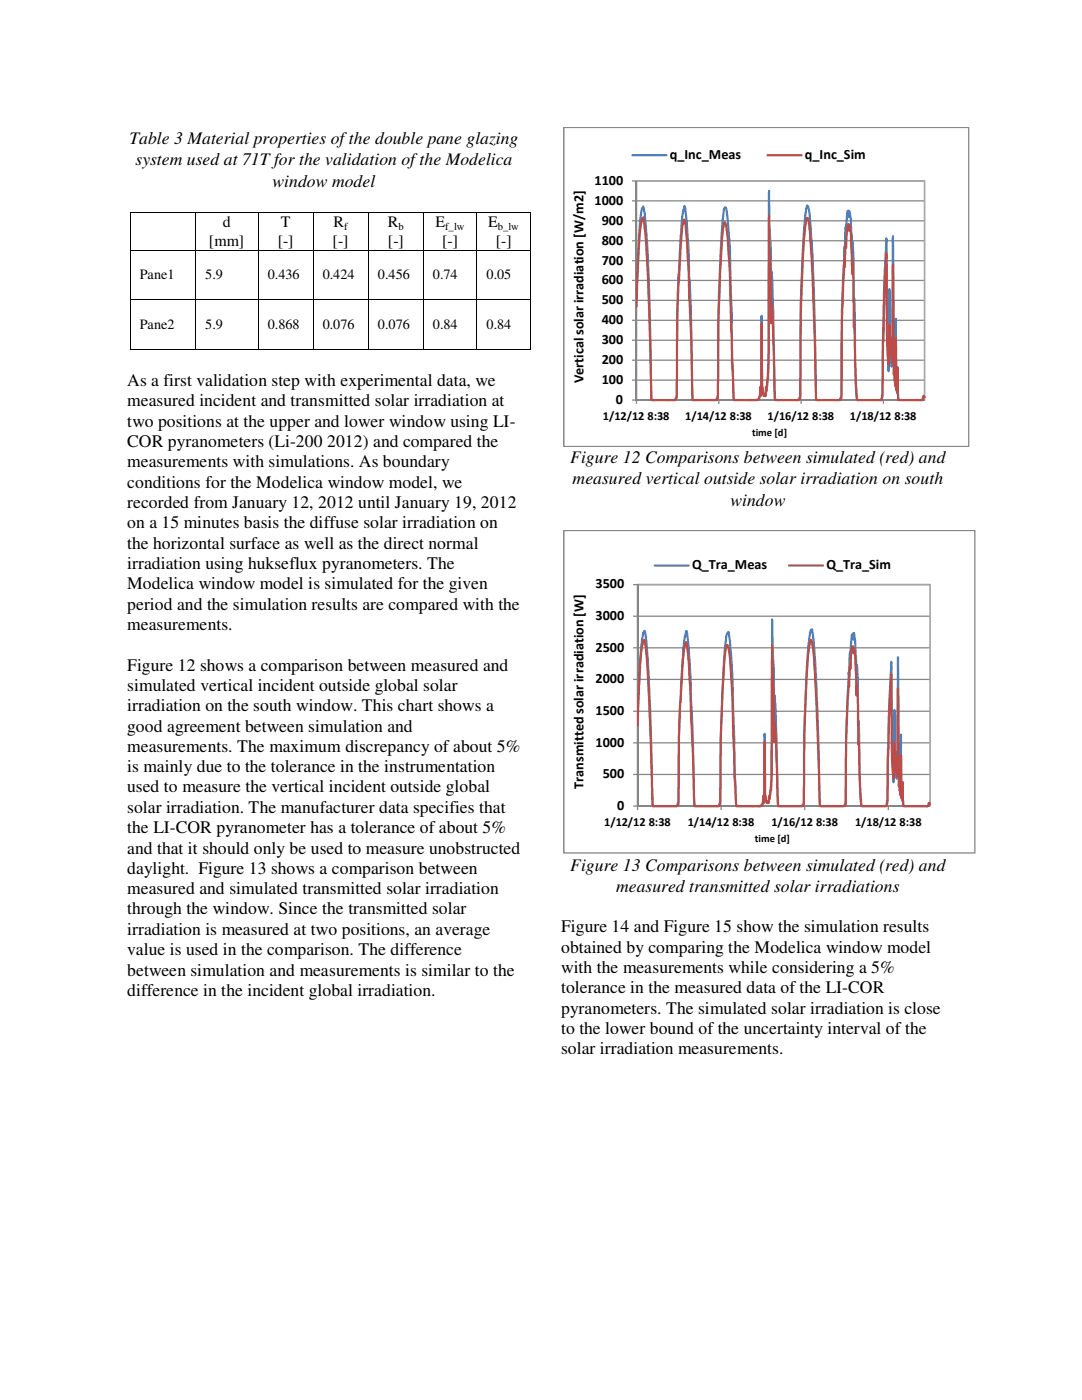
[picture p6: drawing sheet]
<svg xmlns="http://www.w3.org/2000/svg" width="216mm" height="279mm" viewBox="0 0 216 279" stroke-linecap="round" stroke-linejoin="round" font-family="sans-serif">
<g fill="#000">
<path d="M25.9 42.3h.2v.2h-.2zM25.9 49.8h.2v.2h-.2zM25.9 59.7h.2v.2h-.2zM39 42.3h.2v.2h-.2zM39 49.8h.2v.2h-.2zM39 59.7h.2v.2h-.2zM51.4 42.3h.2v.2h-.2zM51.4 49.8h.2v.2h-.2zM51.4 59.7h.2v.2h-.2zM62.4 42.3h.2v.2h-.2zM62.4 49.8h.2v.2h-.2zM62.4 59.7h.2v.2h-.2z"/>
<path d="M73.4 42.3h.2v.2h-.2zM73.4 49.8h.2v.2h-.2zM73.4 59.7h.2v.2h-.2zM84.4 42.3h.1v.2h-.1zM84.4 49.8h.1v.2h-.1zM84.4 59.7h.1v.2h-.1zM95.1 42.3h.1v.2h-.1zM95.1 49.8h.1v.2h-.1zM95.1 59.7h.1v.2h-.1zM105.7 42.3h.2v.2h-.2zM105.7 49.8h.2v.2h-.2zM105.7 59.7h.2v.2h-.2z"/>
<path d="M25.9 69.6h.2v.2h-.2zM39 69.6h.2v.2h-.2zM51.4 69.6h.2v.2h-.2zM62.4 69.6h.2v.2h-.2zM73.4 69.6h.2v.2h-.2zM84.4 69.6h.1v.2h-.1zM95.1 69.6h.1v.2h-.1zM105.7 69.6h.2v.2h-.2z"/>
</g>
<g fill="none" stroke="#000" stroke-width=".2">
<path d="M26 42.5v7.3M26 50v9.7M26 59.9v9.7M26.1 42.4h12.9M26.1 49.9h12.9M26.1 59.8h12.9M39.1 42.5v7.3M39.1 50v9.7M39.1 59.9v9.7M39.2 42.4h12.2M39.2 49.9h12.2M39.2 59.8h12.2"/>
<path d="M51.5 42.5v7.3M51.5 50v9.7M51.5 59.9v9.7M51.6 42.4h10.8M51.6 49.9h10.8M51.6 59.8h10.8M62.5 42.5v7.3M62.5 50v9.7M62.5 59.9v9.7M62.6 42.4h10.8M62.6 49.9h10.8M62.6 59.8h10.8"/>
<path d="M73.5 42.5v7.3M73.5 50v9.7M73.5 59.9v9.7M73.6 42.4h10.8M73.6 49.9h10.8M73.6 59.8h10.8M84.5 42.5v7.3M84.5 50v9.7M84.5 59.9v9.7M84.5 42.4h10.6M84.5 49.9h10.6M84.5 59.8h10.6"/>
<path d="M95.2 42.5v7.3M95.2 50v9.7M95.2 59.9v9.7M95.2 42.4h10.5M95.2 49.9h10.5M95.2 59.8h10.5M105.8 42.5v7.3M105.8 50v9.7M105.8 59.9v9.7M26.1 69.7h12.9M39.2 69.7h12.2M51.6 69.7h10.8"/>
<path d="M62.6 69.7h10.8M73.6 69.7h10.8M84.5 69.7h10.6M95.2 69.7h10.5"/>
</g>
<g fill="#fff">
<path d="M112.5 25.4h80.8v63.7h-80.8z" fill-rule="evenodd"/>
<path d="M127 36.1h57.5v43.8h-57.5z" fill-rule="evenodd"/>
</g>
<path d="M127 75.7h57.5v.3h-57.5zM127 71.8h57.5v.2h-57.5zM127 67.8h57.5v.2h-57.5zM127 63.8h57.5v.3h-57.5zM127 59.8h57.5v.3h-57.5zM127 55.8h57.5v.3h-57.5zM127 51.9h57.5v.3h-57.5zM127 47.9h57.5v.3h-57.5zM127 43.9h57.5v.3h-57.5zM127 40h57.5v.2h-57.5zM127 36h57.5v.2h-57.5z" fill="#868686"/>
<path d="M126.9 36h57.7v44h-57.7zM127 36.3l.2-.2v43.7l-.2-.1h57.5l-.2 .1v-43.7l.2 .2z" fill="#a6a6a6"/>
<path d="M127 36.1v43.7" fill="none" stroke="#868686" stroke-width=".25"/>
<path d="M126.1 79.7h.9v.3h-.9zM126.1 75.7h.9v.3h-.9zM126.1 71.8h.9v.2h-.9zM126.1 67.8h.9v.2h-.9zM126.1 63.8h.9v.3h-.9zM126.1 59.8h.9v.3h-.9zM126.1 55.8h.9v.3h-.9zM126.1 51.9h.9v.3h-.9zM126.1 47.9h.9v.3h-.9zM126.1 43.9h.9v.3h-.9zM126.1 40h.9v.2h-.9zM126.1 36h.9v.2h-.9z" fill="#868686"/>
<path d="M127 79.8h57.5" fill="none" stroke="#868686" stroke-width=".25"/>
<path d="M126.9 79.8h.2v.8h-.2zM143.3 79.8h.3v.8h-.3zM159.7 79.8h.3v.8h-.3zM176.1 79.8h.3v.8h-.3z" fill="#868686"/>
<g fill="#4a7ebb">
<path d="M128.1 41.1h.5l.2 1.2 .6 6.8 .4 11.6 .4 19-.1-.1 4.5 .1 .2-.7 .2-20.3 .6-11.7 .4-4.5a.54 .54 0 0 1 .4-.7l.2 .3-.4 .1 .1-.8a.34 .34 0 0 1 .3-.4 .34 .34 0 0 1 .3 .4l.4 3.4 .4 6.1v4.3l.4 7.2 .3 17.3-.1-.1h4.6l-.1 .1 .2-.7 .2-19.9 .5-11.4 .5-5.9a.49 .49 0 0 1 .6-.6l.3 .3 .2 1.4 .6 7 .4 21.4 .4 8.4-.2-.1h4.6l.3-.2-.1 .1 .1-.4 .1-1.2a.25 .25 0 0 1 .3-.2 .25 .25 0 0 1 .2 .3v.9l-.3-.1-.1 .1 .2-15.9a.21 .21 0 0 1 .2-.2 .21 .21 0 0 1 .2 .2l.1 14.8-.3-.2-.1 .1 .1-.2a.59 .59 0 0 1 .4 .8l.2 .6h-.3a.31 .31 0 0 1 .3-.4 .31 .31 0 0 1 .3 .4h-.3l-.1 .1 .1-1.2a.23 .23 0 0 1 .2-.3 .23 .23 0 0 1 .3 .3v.3l-.1-.1-.3 .1 .4-2.5v-1.3l.2-36.4 .4 .2v6.8l.3 4.6 .1 11.5h-.4v-6.6l.1-.4h.2l.2 .1 .1 2.3 .6 23.3-.1-.1h4.5l-.1 .1 .3-.6 .1-18.6 .4-10.7 .5-6.9a3.7 3.7 0 0 1 .5-2.1l.5 .3 .2 1.2 .5 6.6 .5 13 .4 17.8-.1-.1h4.5l-.1 .1 .3-.7 .1-17.2 .5-12.7a.25 .25 0 0 1 .3 0 .25 .25 0 0 1 .1 .3l.1 1h-.4l.1-4.8 .1-.5h.3l.1 .5h-.4l.3-3.5 .5-.3 .2 .4v1.1l-.3-.2-.1 .2 .1-1 .2-.2 .3 .1v.4l.4 4.4v4.2l-.3-.1-.1 .1 .1-2.9 .2-.3 .2 .2 .2 2 .1 10.2h-.4v-.8l.1-.2h.3l.1 .2v1l.2 15.9 .3 3.2-.1-.1h4.7l-.2 .1 .3-1.4 .2-12.9a.41 .41 0 0 1 .4 .5l-.4 .1v-7.6l.5-10.6 .2-.4 .3 .1 .1 18.2 .3 8.2v.1h-.4l.1-2.6v-13.7l.3-.2 .2 .6 .1 14.3-.3-.1 .1-4.9a.22 .22 0 0 1 .2-.2 .22 .22 0 0 1 .2 .2l.1 5.8-.1-.2-.3 .1v-.2l.2-3.5v-21.9l.1-.5 .2-.1 .2 .2v1.7l.1 22.7 .4 3.7v.5l-.5 .1 .1-12.1 .1-.2 .4 .1v12.4l.2 2.4-.3-.1-.1 .1 .1-5 .2-.3 .2 .2 .2 6.3-.2-.1 .3 .2-.1-.1h4.4l.1 .1v.3l-4.5 .1-.4-.3-.2-6.5h.4l-.1 5.1-.1 .3-.3-.2-.2-2.5v-12.4h.4l-.1 12.1-.2 .3-.3-.2-.3-4.3-.1-24.3v.1l.4-.1-.1 22.2-.2 3.8a.24 .24 0 0 1-.2 .2 .24 .24 0 0 1-.2-.2l-.1-5.8h.4l-.1 5-.3 .2-.2-.2-.1-1.4-.1-13.3h.5l-.1 15.8-.1 .6-.2 .2-.2-.2-.1-.4-.2-5.6-.1-20.5 .3 .1 .1-.1v.2l-.5 9.1-.2 9.2-.1 .1-.2-.2-.1-.4h.4l-.1 13.1-.2 1.1-.4 .3h-4.5l-.3-.2-.4-3.4-.2-16.2v-.7h.4l-.1 .9-.3 .2-.2-.5v-8.7l-.2-3.1v-.1h.4v3l-.3 .1-.2-.1v-4.3l-.2-3.1-.3-1.5 .4-.1v1a.24 .24 0 0 1-.2 .2 .24 .24 0 0 1-.3-.2l-.1-1.2 .1 .1h.3l-.4 .1 .2-.2-.2 3.3-.2 .5-.3-.1v-.5l.1 .2 .3-.2v.2l-.2 5-.3 .2-.2-.5v-.9l.1 .1 .3-.1v.6l-.5 11.9-.1 17.4-.3 .7-.3 .2h-4.4l-.5-.3-.3-16.3-.3-11.3-.5-7.7-.3-2.5-.2-.7 .2 .1-.2-.1-.1-.2h.3l-.3 2.2-.3 3.6-.6 13.6-.1 18.7-.3 .7-.3 .2-4.6-.1-.3-.2v-.3l-.4-21.5-.2-3.6v-.2l.2 .2 .2-.2-.1 6.8-.4 .1-.1-.3v-11.3l-.3-4.6-.1-6.8h.5v.2l-.1 32.8-.1 4.5-.3 2.5a.24 .24 0 0 1-.3 .3 .24 .24 0 0 1-.2-.3v-.2h.3v-.1v1.2a.28 .28 0 0 1-.1 .2 .28 .28 0 0 1-.3 0l-.2-.4h.4l-.1 .2a.31 .31 0 0 1-.4 .2 .31 .31 0 0 1-.2-.3l-.2-1.2h.5l-.3 .3-.3-.1v-14.9h.4l-.2 16-.1 .2-.3-.1-.1-1.2h.4l-.1 1.2-.1 .5-.4 .4-4.4 .1a.56 .56 0 0 1-.7-.6l-.7-29.6-.6-6.6-.2-1.6-.2-.2h.3l-.5 4.2-.7 13.5-.1 19.8-.3 .8-.3 .3h-4.6l-.3-.3-.3-17.4-.4-7.2-.1-4.3-.3-6.3-.5-3.4h.4l-.2 1.1a.25 .25 0 0 1-.3 .1 .25 .25 0 0 1-.2-.3l.3 .1 .1-.2-.5 5.1-.6 11.6-.2 20.3-.2 .8-.3 .3h-4.6l-.3-.2v-.5l-.6-23.7-.5-10.2-.5-4.1h.2l.1-.1-.1 .4h-.3l.2-.1-.5 4.9-.6 12.7v.2h-.3l.2-9.1 .3-5.1 .4-3.2a.46 .46 0 0 1 .4-.6h-.2z"/>
<path d="M184.1 79l.2-.1 .4 .3-.3 .2-.3-.2h.3l-.1 .6-.3 .2a.26 .26 0 0 1-.3 0 .26 .26 0 0 1 0-.3l.2-.1z"/>
</g>
<g fill="#be4b48">
<path d="M128 43.4h.3h-.2a.32 .32 0 0 1 .4-.2 .32 .32 0 0 1 .2 .5l.5 5.6 .3 6.8 .7 23.7-.2-.2 4.6 .1 .2-.3 .1-15.6 .2-6.5 .8-11.7 .2-1.2 .3-.2 .2 .3h-.4l.1-.7 .2-.2 .3 .2 .2 .8 .6 8.5 .8 26.7-.2-.2h4.7l.2-.3v-15.2l.4-9.6 .4-7.7 .3-2.3 .3-.3 .3 .1h-.3a.46 .46 0 0 1 .6 .5l.4 3.2 .3 6.3 .5 18.1 .3 7.4-.1-.2h4.7h-.2l.3-.1 .2-.5v-1.9l.2-.1 .2 .1 .1 1.8h-.4l.2-14.5 .2-.2 .2 .2v1.4l.1 11.2 .3 1.8h-.3a.3 .3 0 0 1 .3-.3 .3 .3 0 0 1 .3 .4l-.4 .1 .1-1.7a.24 .24 0 0 1 .2-.2 .24 .24 0 0 1 .3 .2v.6l-.2-.2-.2 .2 .4-5.3 .1-29.2v-.4l.3-.2 .2 .2v6.6l.3 5.4 .1 9.5h-.4l.1-4.3a.27 .27 0 0 1 .3-.1 .27 .27 0 0 1 .1 .4l.7 19.3-.2-.2h4.7l-.1 .1 .2-.3 .1-16.7 .4-11.3 .4-5.2 .3-2.6a.4 .4 0 0 1 .6-.3 .4 .4 0 0 1 .2 .6l.4 3.1 .4 8 .8 24.8-.2-.2 4.6 .1 .2-.2 .1-15.2 .5-12.5a.26 .26 0 0 1 .3-.1 .26 .26 0 0 1 .1 .3l.1 1.2h-.4l.1-4.5 .2-.4 .3 .3v.8l-.1-.1-.3 .1 .3-4.5a.28 .28 0 0 1 .3-.3 .28 .28 0 0 1 .3 .3l-.4 .1v-.3a.24 .24 0 0 1 .3-.2 .24 .24 0 0 1 .2 .3v1.2l-.2-.2-.2 .2 .1-.9 .3-.2 .2 .3 .2 1.5 .2 8h-.4l.1-2.5a.22 .22 0 0 1 .2-.1 .22 .22 0 0 1 .2 .1l.2 3.5 .1 9.6h-.4v-.7l.3-.3 .2 .2 .1 7.7 .4 7.5-.1-.1 4.8 .1-.2 .1 .2-.8 .1-11a.24 .24 0 0 1 .3-.2 .24 .24 0 0 1 .1 .3l-.3 .1v-1.4l.1-7.1 .4-8.9a.29 .29 0 0 1 .1-.4 .29 .29 0 0 1 .3 0l.2 16.6 .3 5.7-.4 .1 .1-8.1 .3-.2 .2 .2 .1 6.3h-.3l.2-3.3a.26 .26 0 0 1 .3 0 .26 .26 0 0 1 .1 .3v3.2h-.4a.26 .26 0 0 1 .2-.3 .26 .26 0 0 1 .3 .2l.1 1.1-.1-.1-.4 .2 .1-19.1 .1-.5 .2-.1 .2 .2v2.3l.2 19.6-.4-.2-.1 .2 .1-.5 .2-.2 .2 .2 .1 1.8h-.4l.1-.4 .2-.2 .2 .2 .1 1v.5h-.5l.1-9.7 .3-.2 .2 .2 .1 10.5-.3-.2-.2 .2 .2-.8h.3l.1 .5-.4 .1 .1-4.3 .2-.2 .2 .2 .2 6.4-.2-.2h4.6l.1 .1v.3h-4.9l-.2-1.4v-5.2h.4l-.1 4.3a.3 .3 0 0 1-.4 .1 .3 .3 0 0 1-.1-.4l.5-.1-.1 .7-.2 .1-.2-.1-.1-.5v-10.1h.4l-.1 9.6a.25 .25 0 0 1-.1 .3 .25 .25 0 0 1-.4-.2v-1.5l.3 .2 .1-.2-.1 .4a.24 .24 0 0 1-.2 .3 .24 .24 0 0 1-.2-.3l-.1-1.8h.4v.6l-.4 .1-.1-.2-.1-21.8 .4-.1-.1 18.7v.8l-.3 .2-.2-.2v-1.2l.4 .1a.26 .26 0 0 1-.2 .3 .26 .26 0 0 1-.3-.2l-.1-3.4v.1l.4-.1-.1 2.8v.3l-.2 .2-.3-.2v-.6l-.2-5.7 .4 .2 .1-.2-.2 8.2a.22 .22 0 0 1-.3 .1 .22 .22 0 0 1-.1-.2l-.4-5.8v-16.5l.3 .2 .1-.2v.2l-.5 9-.1 8.5a.23 .23 0 0 1-.3 .2 .23 .23 0 0 1-.2-.3l.4-.1-.1 11.3a.67 .67 0 0 1-.6 .8h-4.6l-.3-.3-.4-7.6-.1-7v-.6l.2 .1 .2-.1-.2 .9h-.3l-.1-.4v-9.4l-.2-3.4h.4v2.4l-.4 .2-.1-.2-.2-8-.3-1.5 .2 .1 .2-.2v.9l-.3 .3-.2-.2-.1-1.3h.4v.2a.24 .24 0 0 1-.3 .2 .24 .24 0 0 1-.2-.3l.3 .1-.2 4.2-.1 .4-.2 .1-.2-.2-.1-.9h.5l-.2 4-.1 .8-.3-.1-.1-1.4h.4v.4l-.5 12-.1 15.2-.3 .5-4.9 .1-.3-.2-.6-23.9-.6-9.5-.2-1.7-.2-1.2h.2l-.4 2.2-.4 5.7-.4 11.2-.1 16.9-.4 .5h-4.9l-.2-.2-.4-16.7-.2-2.9 .3 .2 .1-.2-.1 4.3a.27 .27 0 0 1-.3 0 .27 .27 0 0 1-.2-.3v-9.3l-.3-5.4-.1-6.5h.5l-.1 27.6-.2 4.5-.3 2.9a.35 .35 0 0 1-.4-.5v-.2l.3 .1v-.1v1.5a.32 .32 0 0 1-.4 .3 .32 .32 0 0 1-.2-.5l.2 .2 .1-.2a.34 .34 0 0 1-.3 .5 .34 .34 0 0 1-.3-.5l-.3-1.7v-12.5h.4l-.2 14.5-.2 .2-.2-.2-.1-1.8h.4l-.1 2-.2 .6-.3 .2-4.9 .1-.2-.4-.4-7.3-.5-19.8-.4-5.6-.4-2.5 .3 .1-.2 .1-.2-.2h.3l-.5 3.9-.6 15.7-.1 15.4-.6 .6-4.9-.1-.8-26.9-.4-5.6-.4-3.6 .1 .1 .2-.1v.3l-.2 .6h-.2l-.2-.3 .2 .2 .2-.2-.5 4.6-.6 11.6-.1 18.7-.5 .7h-4.8l-.2-.2-.7-23.8-.3-6.8-.6-5.8h.3l-.2 .3h-.2l.2-.1-.3 1.6-.4 4.7-.4 11.2v.1h-.3l.1-5.8 .2-5.5 .4-5.1z"/>
<path d="M184.1 78.8l.4 .1 .1 .3-.2-.1 .3 .1v.2l-.3 .1-.3-.4 .2 .1 .1-.1v.7l-.2 .2a.34 .34 0 0 1-.5-.3l.3-.1-.1 .1z"/>
</g>
<path d="M126 30.8h7l.2 .2-.2 .2h-6.8l-.2-.1z" fill="#4a7ebb"/>
<path d="M153 30.8h6.9l.2 .2-.2 .2h-6.7l-.2-.1z" fill="#be4b48"/>
<path d="M112.4 25.4h81v63.7h-81zM112.6 25.4v63.7l-.1-.1h80.8l-.1 .1v-63.7l.1 .2h-80.8z" fill="#868686"/>
<g fill="#fff">
<path d="M112.5 105.8h82.1v64.5h-82.1z" fill-rule="evenodd"/>
<path d="M127.2 116.7h58.4v44.2h-58.4z" fill-rule="evenodd"/>
</g>
<path d="M127.2 154.4h58.4v.3h-58.4zM127.2 148.1h58.4v.3h-58.4zM127.2 141.8h58.4v.3h-58.4zM127.2 135.5h58.4v.2h-58.4zM127.2 129.2h58.4v.2h-58.4zM127.2 122.9h58.4v.2h-58.4zM127.2 116.5h58.4v.3h-58.4z" fill="#868686"/>
<path d="M127.1 116.6h58.6v44.4h-58.6zM127.2 116.8l.2-.1v44.2l-.2-.2h58.4l-.2 .2v-44.2l.2 .1z" fill="#a6a6a6"/>
<path d="M127.2 116.7v44.2" fill="none" stroke="#868686" stroke-width=".25"/>
<path d="M126.3 160.7h.9v.3h-.9zM126.3 154.4h.9v.3h-.9zM126.3 148.1h.9v.3h-.9zM126.3 141.8h.9v.3h-.9zM126.3 135.5h.9v.2h-.9zM126.3 129.2h.9v.2h-.9zM126.3 122.9h.9v.2h-.9zM126.3 116.5h.9v.3h-.9z" fill="#868686"/>
<path d="M127.2 160.9h58.4" fill="none" stroke="#868686" stroke-width=".25"/>
<path d="M127.1 160.9h.2v.8h-.2zM143.8 160.9h.2v.8h-.2zM160.4 160.9h.3v.8h-.3zM177.1 160.9h.3v.8h-.3z" fill="#868686"/>
<g fill="#4a7ebb">
<path d="M128.4 125.7l.4 .1 .2 .6 .5 6.3 .5 8.9 .5 19.2-.1-.1h4.5l.3-.6 .1-16.5 .6-11.6 .5-4.7a.35 .35 0 0 1 .1-.4 .35 .35 0 0 1 .4-.1v.1l-.3 .1 .1-1v-.2l.3-.1 .3 .4 .2 2.1 .5 6.8 .5 14.1 .2 11.6h4.6l.2-.6 .1-13.2 .5-13.3 .6-6.6 .5-1a.39 .39 0 0 1 .4 .1 .39 .39 0 0 1 .1 .5l.7 8.8 .4 17.8 .4 7.5h-.2h4.7l.3-.2-.2 .1 .2-.3 .1-.7a.31 .31 0 0 1 0-.3 .31 .31 0 0 1 .3-.1l.2 .3v.6h-.4v.1l.2-13.8 .2-.1 .2 .1v.8l.1 12.1-.3-.3-.1 .1a.26 .26 0 0 1 .4-.1 .26 .26 0 0 1 .1 .3l.2 .8h-.3l.3-.3 .3 .3h-.3v.1v-.9a.26 .26 0 0 1 .3-.3 .26 .26 0 0 1 .2 .3v.2l-.1-.2-.3 .2 .4-1.9 .1-2.1v-31.9l.3-.2 .1 .1 .1 .3 .4 16.9v3l-.4-.2v.2v-4.8l.1-.2 .2-.1 .2 .1 .2 2.8 .5 19.2h-.1h4.6h-.1l.3-.5 .1-14.6 .4-10.6 .4-6.5 .4-2.7 .4-.4a.31 .31 0 0 1 .4 .1 .31 .31 0 0 1 0 .4l.4 3.3 .6 11.2 .5 20.3h-.1h4.6h-.1l.3-.6 .1-13.5 .5-12.5a.24 .24 0 0 1 .3-.2 .24 .24 0 0 1 .2 .3v.7h-.4l.2-4.8a.27 .27 0 0 1 .3-.1 .27 .27 0 0 1 .2 .3h-.4l.2-3.5 .4-.5h.2l.1 .1 .1 1.2h-.4l.1-1.4 .3-.1 .1 .3 .3 1.5 .2 4v3.4l-.2-.1-.2 .2 .1-2.6 .2-.2 .2 .2 .2 2.3v9.1l-.3-.1 .1-.4h.2l.2 .2 .1 2.7 .1 11.6 .3 2.5h-.1h4.7h-.1l.3-1.1 .3-18.1 .4-9v-.5l.2-.1 .3 .1v.9l.1 15.1 .3 8.1h-.4l.1-13.8a.64 .64 0 0 1 .3-.8l.2 .2 .2 13h-.5l.2-4.3 .1-.4 .1-.1 .2 .2 .1 5.3v-.2l-.4 .1 .2-1.9v-22.3l.3-.1 .2 .2 .1 22.3 .4 3.6v.3l-.1-.1-.3 .1v-10.8l.3-.2 .2 .2v11.2l.2 2-.1-.2-.3 .2 .1-3.4 .1-.2 .2-.1 .1 .2 .2 4.4-.1-.1 4.6 .1 .2 .2-.1 .1-4.6 .1-.3-.1-.2-.6-.1-4h.4v3.4l-.2 .2-.3-.1-.2-2.1v-11.2h.4l-.1 10.6-.2 .5-.2-.2-.4-3.9-.2-22.4h.5l-.1 22.2-.2 2a.21 .21 0 0 1-.2 .2 .21 .21 0 0 1-.2-.2l-.1-5.2h.4l-.1 4.2v.4l-.3 .1-.2-.1v-.8l-.1-12.3 .2 .2 .2-.2-.1 13.3-.1 1.2-.3 .1-.4-5.9-.2-18.3 .2 .2 .3-.2v.3l-.6 10.5-.3 16.9a1.45 1.45 0 0 1-.4 1.3h-4.7l-.3-.1-.1-.2-.3-3.8-.3-13.1 .4 .1a.27 .27 0 0 1-.1 .4 .27 .27 0 0 1-.4-.2l-.2-11.4 .1 .2 .3-.2v2.5l-.3 .3-.2-.2-.1-4.4-.4-4.6 .1 .1 .3-.1-.1 1.3a.26 .26 0 0 1-.3 .1 .26 .26 0 0 1-.1-.2l-.1-1.1 .3 .2 .1-.1-.3 .3 .1-.1-.3 3.5a.26 .26 0 0 1-.3 .3 .26 .26 0 0 1-.2-.4l.4 .1v-.1v.2l-.1 4.2-.1 .4-.2 .2-.2-.2v-.8l.3 .1v-.1v.9l-.5 11.5-.1 13.7-.3 .7-.3 .1h-4.5l-.4-.2-.5-20.5-.6-11.2-.5-3.6 .3 .2-.2 .1h.1l-.5 3.6-.7 13.6-.2 17.1-.3 .8-.3 .1h-4.8l-.2-.8-.4-18.8-.2-2.4v-.2l.4-.1-.1 4.9-.3 .2-.1-.2-.1-8.7-.3-5.4-.1-5.9h.5l-.1 31.8-.1 2.2-.3 1.9-.3 .2-.3-.5h.5l-.2 1.1h-.3l-.2-.3h.4a.34 .34 0 0 1-.4 .3 .34 .34 0 0 1-.3-.3l-.1-.9 .4 .1-.3 .2-.3-.2v-12.8h.4l-.1 10.3-.1 3.6-.4-.1-.1-.9h.4l-.1 .9-.2 .5-.3 .3h-4.7a.46 .46 0 0 1-.5-.5l-.4-7.4-.4-18.8-.4-6.3-.3-1.9h.3l-.3 .5-.3 2.5-.5 6.7-.4 11-.1 13.2-.3 .8-.3 .2h-4.6l-.3-.1-.1-.3-.7-25.7-.4-5.3-.4-3.7 .1 .2 .2-.1-.1 1a.26 .26 0 0 1-.3 .1 .26 .26 0 0 1-.2-.2h.4v.1l-.5 4.9-.6 11.6-.2 16.5-.3 .8-.3 .2h-4.6l-.4-.2v-.8l-.5-19.6-.6-10.9-.5-3.6h.4l-.3 .4-.4 3.2-.7 14.5v.2h-.2v-5.2l.4-8.3 .3-3.4 .2-1.2z"/>
<path d="M185.2 160.2l.3-.1 .3 .3-.2 .2-.3-.2h.2l-.1 .6-.3 .1a.26 .26 0 0 1-.3 0 .26 .26 0 0 1 0-.3l.2-.1z"/>
</g>
<g fill="#be4b48">
<path d="M128.2 127.7h.3h-.2l.1-.1a.38 .38 0 0 1 .5 0 .38 .38 0 0 1 0 .5l.4 3.3 .5 9.4 .7 20-.2-.1h4.7l.2-.2 .1-13.3 .2-6.1 .6-10 .4-2.5a.24 .24 0 0 1 .3-.1 .24 .24 0 0 1 .1 .2l-.3 .1 .1-.6a.28 .28 0 0 1 .3-.2 .28 .28 0 0 1 .2 .3l.5 4.2 .3 6.3 .8 22-.2-.1h4.7l.3-.3v-13l.3-9 .5-7 .3-2.5 .2-.4h.2l.4 .3 .4 3.1 .4 7 .5 16.3 .4 5.6-.2-.1h4.8l.3-.5v-1.5l.2-.1 .2 .1 .1 1.4h-.4l.2-12.1 .2-.2 .2 .2v.6l.1 9.9 .3 1.6h-.3l.3-.4 .3 .4h-.3v.1l.1-1.5 .4 .1v.5l-.2-.1-.2 .1 .5-4.4v-26.2l.3-.2 .2 .4v5.3l.3 5.9 .1 8-.4-.1v-3.8a.24 .24 0 0 1 .2-.3 .24 .24 0 0 1 .3 .2l.7 16.7-.2-.1h4.8h-.1l.2-.2 .1-14.2 .4-10.7 .3-4.8 .5-3a.34 .34 0 0 1 .3-.3 .34 .34 0 0 1 .3 .3l.5 3.1 .3 4.7 .9 25.2-.1-.1h4.6l.3-.2 .1-15.3 .4-9.3 .2-.2 .3 .2v1.2l-.3-.2-.1 .2 .1-4 .2-.5 .3 .2 .1 .7-.4-.1v.1l.3-4.3a.28 .28 0 0 1 .2-.3 .28 .28 0 0 1 .3 .3l-.1-.2-.3 .2 .2-.4h.2l.1 .1 .1 1.3h-.4l.1-.9 .3-.1 .4 1.7 .2 7.8h-.4l.1-2a.21 .21 0 0 1 .2-.3 .21 .21 0 0 1 .2 .2l.2 3.9v8h-.3v-.5l.4-.1 .1 1 .3 9.3 .2 2.5h-.1h4.8h-.1l.2-.6 .1-9.2 .2-.2-.2 .2 .2-9.8 .4-6.6 .2-.2 .3 .2v1v14.4l.4 5.1v.3h-.4l.1-6.7 .1-.5h.2l.2 .2 .2 5.6-.1-.1-.4 .1 .2-2.5a.22 .22 0 0 1 .2-.3 .22 .22 0 0 1 .2 .2l.1 2.8h-.4a.24 .24 0 0 1 .2-.3 .24 .24 0 0 1 .3 .1l.1 1-.1-.2-.3 .2v-17.5l.3-.2 .2 .3 .1 19.3h-.3v-.5l.4-.1 .1 1.6-.4-.1a.26 .26 0 0 1 .2-.3 .26 .26 0 0 1 .3 .1l.1 1.2h-.4v-8l.3-.2 .2 .2 .1 8.6h-.4v-.4a.26 .26 0 0 1 .4-.2 .26 .26 0 0 1 .1 .4l-.4 .1 .1-3.1 .2-.2 .2 .1 .2 4.8-.2-.1h4.7l.2 .2-.2 .2-4.9-.1-.1-1.3-.1-3.6h.4l-.1 3.1a.27 .27 0 0 1-.3 .1 .27 .27 0 0 1-.2-.3l.4-.1-.1 .7-.3-.1-.1-.3v-8.5h.4l-.1 7.8-.1 .4h-.2l-.1-.1-.1-1.2v.1l.4-.1a.27 .27 0 0 1-.2 .4 .27 .27 0 0 1-.3-.2l-.1-1.4 .4 .1v.2a.25 .25 0 0 1-.2 .3 .25 .25 0 0 1-.3-.1l-.1-19.5h.4l-.1 17.5a.25 .25 0 0 1-.3 .2 .25 .25 0 0 1-.2-.3v-.8l.3 .2 .1-.1-.1 .2a.23 .23 0 0 1-.2 .1 .23 .23 0 0 1-.2-.3l-.1-2.7v.1l.4-.1-.1 2.4a.27 .27 0 0 1-.3 .3 .27 .27 0 0 1-.2-.3l-.1-5.5v.1l.4-.1-.1 6.3-.1 .8-.2 .2-.2-.2-.4-5.5-.1-15.4 .3 .2 .2-.2-.5 8.8-.1 7.6-.3 .2 .2-.1-.1 9-.1 .6-.3 .5h-4.9l-.3-.2-.4-6.1-.2-6.7 .2 .2 .2-.2a.38 .38 0 0 1 0 .4 .38 .38 0 0 1-.4 .2l-.3-12h.4v2l-.3 .3-.2-.2-.2-7.2-.3-2.1 .1 .1 .3-.1-.1 .8a.25 .25 0 0 1-.3 .2 .25 .25 0 0 1-.1-.3l-.1-1.2 .4 .1a.27 .27 0 0 1-.2 .3 .27 .27 0 0 1-.3-.1v-.1h.3l-.3 4.3-.1 .3-.3-.2-.1-.8 .1 .2 .3-.1-.1 4-.1 .3-.2 .1-.2-.1v-1.3l.3 .1v.8l-.5 10.9v13l-.5 .4h-5l-.1-.1-.9-25.4-.4-6.1-.4-1.6 .2-.1-.3 1.8-.3 2.7-.4 9.3-.2 4.7-.1 14.4-.4 .4h-5l-.2-1.2-.4-12.6-.2-2.9v-.3h.4l-.1 3.9-.2 .3-.2-.2-.1-10-.3-3.9-.1-5.5h.5v6.1l-.1 20.1-.4 4.4a.24 .24 0 0 1-.2 .3 .24 .24 0 0 1-.3-.3l-.1-.3 .3 .1 .2-.1-.1 1.2-.2 .3-.4-.5 .4 .1a.33 .33 0 0 1-.3 .3 .33 .33 0 0 1-.4-.3l-.3-1.6v-10.5h.4l-.2 12.3-.2 .1-.2-.2-.1-1.4h.4l-.1 1.6-.2 .4-.3 .2-5 .1-.2-.4-.4-5.5-.4-17.2-.4-6.6-.5-2.5 .2 .1-.3-.2 .3 .1-.5 3.7-.7 14.8-.1 13.2-.5 .5h-4.8l-.2-.2-.9-24-.4-6-.4-2.6 .2 .1 .2-.2-.2 .7a.27 .27 0 0 1-.3 .1 .27 .27 0 0 1-.1-.3l.4 .1-.5 4.5-.5 7.8-.2 6.1-.1 13.3-.5 .6h-4.8l-.2-.2-.1-.3-.5-15.6-.5-11.8-.6-5.4 .1 .1 .2-.1-.2 .3-.2-.1 .2-.1-.3 1.6-.3 3.4-.5 11.9-.2 .1v-5.5l.3-5.8 .2-3z"/>
<path d="M185.2 160.1l.1-.1a.29 .29 0 0 1 .4 .4l-.2-.1h.2a.27 .27 0 0 1-.2 .4 .27 .27 0 0 1-.3-.4h.3l-.1 .6-.2 .2-.4-.1-.1-.2 .4-.1h-.1z"/>
</g>
<path d="M130.5 112.7l6.9-.1 .2 .3-.2 .2h-6.8l-.1-.1z" fill="#4a7ebb"/>
<path d="M157.3 112.7l6.9-.1 .2 .3-.2 .2h-6.8l-.1-.1z" fill="#be4b48"/>
<path d="M112.4 105.8h82.2v64.5h-82.2zM112.6 105.8v64.4l-.1-.1h82l-.1 .1v-64.4l.1 .2h-82z" fill="#868686"/>
<g font-size="3.5">
<text x="25.8" y="28.8">Table 3 Material properties of the double pane glazing</text>
<text x="27.1" y="33">system used at 71T for the validation of the Modelica</text>
<text x="54.4" y="37.3">window model</text>
<text x="25.4" y="77">As a first validation step with experimental data, we</text>
<text x="25.4" y="81.1">measured incident and transmitted solar irradiation at</text>
<text x="25.4" y="85.2">two positions at the upper and lower window using LI-</text>
<text x="25.4" y="89.2">COR pyranometers (Li-200 2012) and compared the</text>
<text x="25.4" y="93.3">measurements with simulations. As boundary</text>
<text x="113.8" y="92.5">Figure 12 Comparisons between simulated (red) and</text>
<text x="25.4" y="97.3">conditions for the Modelica window model, we</text>
<text x="25.4" y="101.4">recorded from January 12, 2012 until January 19, 2012</text>
<text x="114.3" y="96.7">measured vertical outside solar irradiation on south</text>
<text x="145.8" y="100.9">window</text>
<text x="25.4" y="105.5">on a 15 minutes basis the diffuse solar irradiation on</text>
<text x="25.4" y="109.5">the horizontal surface as well as the direct normal</text>
<text x="25.4" y="113.5">irradiation using hukseflux pyranometers. The</text>
<text x="25.4" y="117.6">Modelica window model is simulated for the given</text>
<text x="25.4" y="121.7">period and the simulation results are compared with the</text>
<text x="25.4" y="125.7">measurements.</text>
<text x="25.4" y="133.8">Figure 12 shows a comparison between measured and</text>
<text x="25.4" y="137.9">simulated vertical incident outside global solar</text>
<text x="25.4" y="141.9">irradiation on the south window. This chart shows a</text>
<text x="25.4" y="146">good agreement between simulation and</text>
<text x="25.4" y="150.1">measurements. The maximum discrepancy of about 5%</text>
<text x="25.4" y="154.1">is mainly due to the tolerance in the instrumentation</text>
<text x="25.4" y="158.2">used to measure the vertical incident outside global</text>
<text x="25.4" y="162.2">solar irradiation. The manufacturer data specifies that</text>
<text x="25.4" y="166.3">the LI-COR pyranometer has a tolerance of about 5%</text>
<text x="25.4" y="170.3">and that it should only be used to measure unobstructed</text>
<text x="113.8" y="173.8">Figure 13 Comparisons between simulated (red) and</text>
<text x="25.4" y="174.4">daylight. Figure 13 shows a comparison between</text>
<text x="25.4" y="178.5">measured and simulated transmitted solar irradiation</text>
<text x="122.9" y="178">measured transmitted solar irradiations</text>
<text x="25.4" y="182.5">through the window. Since the transmitted solar</text>
<text x="25.4" y="186.6">irradiation is measured at two positions, an average</text>
<text x="25.4" y="190.6">value is used in the comparison. The difference</text>
<text x="112" y="186.1">Figure 14 and Figure 15 show the simulation results</text>
<text x="112" y="190.2">obtained by comparing the Modelica window model</text>
<text x="25.4" y="194.7">between simulation and measurements is similar to the</text>
<text x="112" y="194.2">with the measurements while considering a 5%</text>
<text x="25.4" y="198.8">difference in the incident global irradiation.</text>
<text x="112" y="198.2">tolerance in the measured data of the LI-COR</text>
<text x="112" y="202.3">pyranometers. The simulated solar irradiation is close</text>
<text x="112" y="206.4">to the lower bound of the uncertainty interval of the</text>
<text x="112" y="210.4">solar irradiation measurements.</text>
</g>
<g font-size="3.2">
<text x="44.4" y="45.4">d</text>
<text x="56" y="45.4">T</text>
<text x="66.5" y="45.4">R</text>
<text x="77.4" y="45.4">R</text>
<text x="86.9" y="45.4">E</text>
<text x="97.4" y="45.4">E</text>
<text x="41.7" y="49">[mm]</text>
<text x="55.4" y="49">[-]</text>
<text x="66.4" y="49">[-]</text>
<text x="77.4" y="49">[-]</text>
<text x="88.2" y="49">[-]</text>
<text x="98.9" y="49">[-]</text>
</g>
<g font-size="2.8">
<text x="133.6" y="31.8">q_Inc_Meas</text>
<text x="160.6" y="31.8">q_Inc_Sim</text>
<text x="118.6" y="40.9">1000</text>
<text x="118.6" y="36.9">1100</text>
<text x="120.1" y="44.8">900</text>
<text x="120.1" y="52.8">700</text>
<text x="120.1" y="48.8">800</text>
<text x="27.9" y="55.8">Pane1</text>
<text x="40.9" y="55.8">5.9</text>
<text x="53.4" y="55.8">0.436</text>
<text x="64.4" y="55.8">0.424</text>
<text x="75.4" y="55.8">0.456</text>
<text x="86.4" y="55.8">0.74</text>
<text x="97.1" y="55.8">0.05</text>
<text x="120.1" y="56.8">600</text>
<text x="27.9" y="65.7">Pane2</text>
<text x="40.9" y="65.7">5.9</text>
<text x="53.4" y="65.7">0.868</text>
<text x="64.4" y="65.7">0.076</text>
<text x="75.4" y="65.7">0.076</text>
<text x="86.4" y="65.7">0.84</text>
<text x="97.1" y="65.7">0.84</text>
<text x="120.1" y="64.7">400</text>
<text x="120.1" y="60.7">500</text>
<text x="120.1" y="68.7">300</text>
<text x="116.5" y="76.5" transform="rotate(-90 116.5 76.5)">Vertical solar irradiation [W/m2]</text>
<text x="120.1" y="76.7">100</text>
<text x="120.1" y="72.7">200</text>
<text x="122.9" y="80.6">0</text>
<text x="138.1" y="113.6">Q_Tra_Meas</text>
<text x="164.9" y="113.6">Q_Tra_Sim</text>
<text x="118.8" y="117.4">3500</text>
<text x="118.8" y="123.8">3000</text>
<text x="118.8" y="130.1">2500</text>
<text x="118.8" y="136.4">2000</text>
<text x="118.8" y="142.7">1500</text>
<text x="118.8" y="149">1000</text>
<text x="120.3" y="155.4">500</text>
<text x="116.5" y="157.4" transform="rotate(-90 116.5 157.4)">Transmitted solar irradiation [W]</text>
<text x="123.1" y="161.7">0</text>
</g>
<g font-size="2.5">
<text x="120.3" y="83.8">1/12/12 8:38</text>
<text x="136.7" y="83.8">1/14/12 8:38</text>
<text x="153.2" y="83.8">1/16/12 8:38</text>
<text x="169.6" y="83.8">1/18/12 8:38</text>
<text x="120.6" y="164.8">1/12/12 8:38</text>
<text x="137.2" y="164.8">1/14/12 8:38</text>
<text x="153.9" y="164.8">1/16/12 8:38</text>
<text x="170.6" y="164.8">1/18/12 8:38</text>
</g>
<g font-size="2.1">
<text x="68.7" y="45.9">f</text>
<text x="79.5" y="45.9">b</text>
<text x="88.9" y="45.9">f_lw</text>
<text x="99.4" y="45.9">b_lw</text>
<text x="150.1" y="87">time [d]</text>
<text x="150.6" y="168">time [d]</text>
</g>
</svg>
